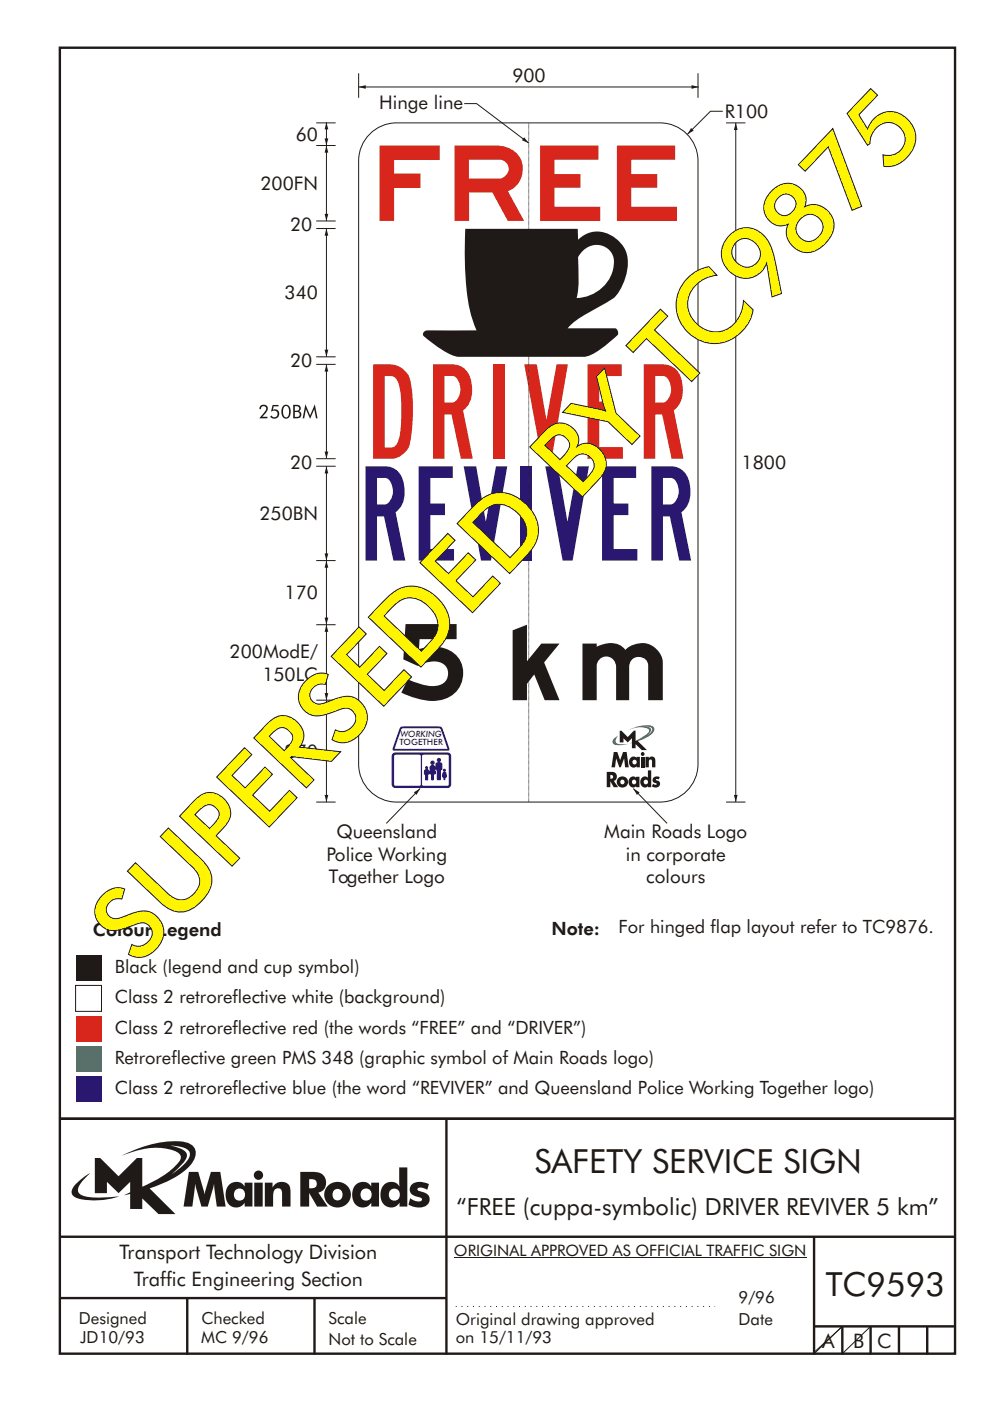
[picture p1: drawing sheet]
<svg xmlns="http://www.w3.org/2000/svg" width="210mm" height="297mm" viewBox="0 0 210 297" stroke-linecap="round" stroke-linejoin="round" font-family="sans-serif">
<g fill="none" stroke="#1f1a17" stroke-width=".51">
<path d="M12.7 10.1h189.9v276.9h-189.9zM12.7 237.2h190M94.7 237.1v50.1M12.7 262.2h190.1M12.7 275.2h82M39.7 275.2v12M66.7 275.2v12M172.7 262.2v25M172.5 281.2h30M178.7 281.2v6M184.7 281.2v6M190.7 281.2v6"/>
<path d="M196.7 281.2v6"/>
</g>
<path d="M36.1 242.9a5.8 5.8 0 0 1 3.9 1 1.58 1.58 0 0 1-.2 2.1l-1.1 1.2-2.3 1.8 .9-.9a6.5 6.5 0 0 0 2.4-3.2 2.43 2.43 0 0 0-2.3-1.7zM20.1 245.5v7.5h2.6v-2.4l2.5 2.4 2.4-2.4v2.2l-1.3 .6 1.3-.3v3.2h2.6v-2.2l3.4 3.3h3.6l-5.5-5.4a20.1 20.1 0 0 0 8.7-5 3.1 3.1 0 0 0 .8-3.8 3.8 3.8 0 0 0-3.1-1.2 25.1 25.1 0 0 0-12.4 3.1 16.1 16.1 0 0 1 11.1-1.2 1.56 1.56 0 0 1 1.5 2 17.9 17.9 0 0 1-8.1 5.7v-6.1h-1.2l-3.8 3.9-3.9-3.9zM16.2 250.9a1.82 1.82 0 0 0-.6 2.7 9.9 9.9 0 0 0 5.8 .9l1.9-.3 2-.6a22.2 22.2 0 0 1-7.7-.1 1.33 1.33 0 0 1-.8-2.2l1-1.2 1.3-1.4-1.4 .9zM65.6 250a1.13 1.13 0 0 1 1.2 .2 1.13 1.13 0 0 1 .4 1.2 1.26 1.26 0 0 1-1.6 .5zM63.7 248.5v7.3h1.9v-2.9l1.7 2.9h2.2l-2-2.9a2.25 2.25 0 0 0 1.6-2.7 2.25 2.25 0 0 0-2.6-1.7zM68.9 253.3a2.8 2.8 0 0 0 5.6 0 2.8 2.8 0 0 0-5.6 0zM71 252.3a1.15 1.15 0 0 1 1.7 1 1.15 1.15 0 0 1-1.7 1 1.46 1.46 0 0 1 0-2zM75.5 251.1a3.2 3.2 0 0 0 .4 4.7 2.13 2.13 0 0 0 2.9-.8v.8h1.6v-5.1h-1.6v.9a2.07 2.07 0 0 0-3.3-.5zM76.9 252.2a1.23 1.23 0 0 1 1.7 .3 1.23 1.23 0 0 1-.2 1.7 1.23 1.23 0 0 1-1.7-.1 1.55 1.55 0 0 1 .2-1.9zM84.7 247.5l.1 4.1a2.16 2.16 0 0 0-2.4-1 2.16 2.16 0 0 0-1.6 2 2.52 2.52 0 0 0 2.7 3.4 2.11 2.11 0 0 0 1.3-1v.8h1.6v-8.3zM82.9 252.2a1.24 1.24 0 0 1 1.9 1.1 1.24 1.24 0 0 1-1.9 1 1.47 1.47 0 0 1 0-2.1zM87.5 251a1.52 1.52 0 0 0-.5 1.7 1.52 1.52 0 0 0 1.5 1 .82 .82 0 0 1 1 .8 2.07 2.07 0 0 1-2.5-.5l-.3 1.4a3.8 3.8 0 0 0 3.9 .1 1.56 1.56 0 0 0 .5-1.7 1.56 1.56 0 0 0-1.4-1.1 1.25 1.25 0 0 1-1.1-.5 1.21 1.21 0 0 1 1.7-.1l.3 .2 .4-1.3a3.7 3.7 0 0 0-3.5 0zM40.1 248.5l-1.2 7.3h1.9l.6-4.8 1.3 4.8h1.4l1.3-4.8 .6 4.8h1.9l-1.2-7.3h-1.9l-1.4 4.8-1.3-4.8zM48.7 251.1a3.2 3.2 0 0 0 .4 4.7 2.13 2.13 0 0 0 2.8-.8v.8h1.7v-5.1h-1.7v.9a2.07 2.07 0 0 0-3.2-.5zM50.1 252.2a1.23 1.23 0 0 1 1.6 .3 1.23 1.23 0 0 1-.2 1.7 1.23 1.23 0 0 1-1.7-.1 1.55 1.55 0 0 1 .3-1.9zM53.9 250.7v5.1h1.8v-5.1zM53.8 249.2a1 1 0 0 0 2 0 1 1 0 0 0-2 0zM56.2 250.7v5.1h1.7a5.4 5.4 0 0 1 .4-3.6 .91 .91 0 0 1 1.1-.2 .91 .91 0 0 1 .4 1.1v2.7h1.8v-2.9a2 2 0 0 0-1.3-2.3 2 2 0 0 0-2.5 1.2v-1.1z" fill-rule="evenodd" fill="#1f1a17"/>
<path d="M96.3 266.7h74.7M178.7 281.3l-6 5.4M178.7 281.2l-6 5.8M184.7 281.2l-6 5.8" fill="none" stroke="#1f1a17" stroke-width=".21"/>
<path d="M96.7 277h55" fill="none" stroke="#1f1a17" stroke-width=".21" stroke-dasharray=".2 1" stroke-linecap="butt"/>
<path d="M12.7 237.2h190" fill="none" stroke="#1f1a17" stroke-width=".51"/>
<path d="M16 215.3h5.5v5.5h-5.5z" fill="#d9261c"/>
<path d="M16 202.5h5.5v5.5h-5.5z" fill="#1f1a17"/>
<path d="M16 228.1h5.5v5.5h-5.5z" fill="#291770"/>
<path d="M16 221.7h5.5v5.5h-5.5z" fill="#3d756b"/>
<path d="M78.5 28.4a8 8 0 0 1 5.6-2.3h56a8.1 8.1 0 0 1 8 8v127.9a8.1 8.1 0 0 1-8 8.1h-56a8.1 8.1 0 0 1-8-8.1v-127.9a8 8 0 0 1 2.4-5.7zM16 208.9h5.5v5.5h-5.5z" fill="none" stroke="#1f1a17" stroke-width=".21"/>
<path d="M98.7 48.5h23.9l.1 2.3a6.1 6.1 0 0 1 9.2 .9 7 7 0 0 1 1 6.6 8.2 8.2 0 0 1-4.7 6.2 36.8 36.8 0 0 0-7.2 4.5l-.6 .6h10.1a1 1 0 0 1 .5 1.5 20.5 20.5 0 0 1-6.5 4.5l-27.2 .1a12.6 12.6 0 0 1-5.8-3.1l-1.8-1.6 .2-.6 .4-.3 10.8-.1a37.1 37.1 0 0 1-2.5-14.1zM123.3 53.5l-.6 1a36.4 36.4 0 0 1-.4 8.7 7.9 7.9 0 0 0 7.8-8.7 3.9 3.9 0 0 0-3.1-2.6 3.9 3.9 0 0 0-3.7 1.6z" fill-rule="evenodd" fill="#1f1a17"/>
<path d="M76.1 15.5v5.2M76.1 18.4h72.1M148.1 15.5v5.2" fill="none" stroke="#1f1a17" stroke-width=".21"/>
<g fill="#1f1a17">
<path d="M146.7 18.1l1.5 .3-1.5 .4 1.5-.4-1.5 .4z" fill-rule="evenodd"/>
<path d="M76.1 18.4l1.5-.3v.7z" fill-rule="evenodd"/>
</g>
<path d="M153.4 23.6h-2.7l-4.9 4.9" fill="none" stroke="#1f1a17" stroke-width=".21"/>
<path d="M146.6 27.1l.6 .6-1.4 .8z" fill-rule="evenodd" fill="#1f1a17"/>
<path d="M98.5 22h2.6l11.1 8.3" fill="none" stroke="#1f1a17" stroke-width=".21"/>
<path d="M111.2 29.1l1 1.2-1.5-.6 1.5 .6-1.5-.6z" fill-rule="evenodd" fill="#1f1a17"/>
<path d="M89.1 167.2l-7.1 7.4" fill="none" stroke="#1f1a17" stroke-width=".21"/>
<path d="M87.8 168l1.3-.8-.7 1.3 .7-1.3-.7 1.3z" fill-rule="evenodd" fill="#1f1a17"/>
<path d="M134.4 167.2l7.1 7.4" fill="none" stroke="#1f1a17" stroke-width=".21"/>
<path d="M134.4 167.2l1.3 .8-.6 .5-.7-1.3 1.3 .8z" fill-rule="evenodd" fill="#1f1a17"/>
<path d="M112.2 26.1v144M156.1 26.1v144" fill="none" stroke="#1f1a17" stroke-width=".21"/>
<g fill="#1f1a17">
<path d="M155.7 168.5h.8l-.4 1.6z" fill-rule="evenodd"/>
<path d="M156.1 26.1l.4 1.5h-.8z" fill-rule="evenodd"/>
</g>
<path d="M154 26.1h4.2M154 170.1h4.2" fill="none" stroke="#1f1a17" stroke-width=".21"/>
<path d="M84.9 154.3l-1.6 4.4 .1 .4h11.8l.1-.4-1.4-4.1a.89 .89 0 0 0-1.1-.6h-6.9l-.8 .1zM85.1 154.6l-1.4 4.2h11.2l-1.4-4.2-.2-.2h-7.7z" fill-rule="evenodd" fill="#291770"/>
<path d="M83.4 159.8l.5-.2h11.1a.66 .66 0 0 1 .6 .7v6a.67 .67 0 0 1-.6 .7h-11.1a.67 .67 0 0 1-.7-.7v-6z" fill-rule="evenodd" fill="#291770" stroke="#291770" stroke-width=".21"/>
<g fill="#fff">
<path d="M89.6 160.2l.2-.2h5.1l.3 .2v6.1l-.1 .3h-5.3l-.2-.1z" fill-rule="evenodd"/>
<path d="M83.7 160.2l.2-.2h5.1l.2 .2 .1 6.1-.2 .3h-5.2l-.2-.1z" fill-rule="evenodd"/>
</g>
<path d="M90.3 162.8a.22 .22 0 0 1 .4 0 .22 .22 0 0 1-.4 0zM90.2 163.3l-.1 .8 .2-.4 .1 .5 .3-.1 .1-.4 .1 .4a.54 .54 0 0 0 0-.7 .54 .54 0 0 0-.7-.1zM90.3 164.3v1.1l.2-.2v-.8zM90.6 164.3l.1 .1v1l-.2-.2zM92.8 161.1a.35 .35 0 0 1 .7 0 .35 .35 0 0 1-.7 0zM92.6 161.8l-.1 .2v1.1h.2l.1-.8 .1 .9 .5-.1 .1-.8 .1 .8h.1v-1.2l-.3-.2zM92.8 163.3v1.8l.1 .2 .2-.2v-1.6l-.2-.2zM93.2 163.4l.2-.1 .1 .2v1.6l-.2 .2-.2-.2zM91.4 161.7a.36 .36 0 0 1 .7 0 .36 .36 0 0 1-.7 0zM91.4 162.4l-.2 .3 .1 .5-.2 .7a1 1 0 0 0 1.3 0l-.2-.7a.57 .57 0 0 0 0-.8 .57 .57 0 0 0-.8 0zM92.1 162.8v.2zM91.5 162.8v.2zM91.6 164.2v1l.2 .2 .2-.2v-.8l-.1-.2zM94.1 163.8a.71 .71 0 0 0 .1 1.1v.4h.2l.1-.5a.63 .63 0 0 0-.2-1.1zM94.1 163.3a.22 .22 0 0 1 .4 0 .22 .22 0 0 1-.4 0z" fill-rule="evenodd" fill="#291770" stroke="#291770" stroke-width=".21"/>
<g fill="#1f1a17">
<path d="M136 160.5h.7v2.2h-.7z"/>
<path d="M128.7 163.7a1.95 1.95 0 0 1 2 .3 1.01 1.01 0 0 1-.5 1.6l1 1.3h-1l-.7-1.2v1.2h-.8zM129.5 164.3v.8a.46 .46 0 0 0 .5-.1 .46 .46 0 0 0 0-.6z" fill-rule="evenodd"/>
<path d="M130.9 165.8a1.2 1.2 0 0 1 2.4 0 1.2 1.2 0 0 1-2.4 0zM131.6 165.8a.5 .5 0 0 0 1 0 .5 .5 0 0 0-1 0z" fill-rule="evenodd"/>
<path d="M133.7 164.8a.84 .84 0 0 1 1.3 .1v-.2h.7v2.2h-.7v-.2a.94 .94 0 0 1-1.2 .2 .94 .94 0 0 1-.5-1.1zM134.1 165.8a.48 .48 0 0 0 .9 0 .48 .48 0 0 0-.9 0z" fill-rule="evenodd"/>
<path d="M137.5 163.3h.7v3.6h-.7v-.2a.94 .94 0 0 1-1.2 .2 .94 .94 0 0 1-.5-1.1 .97 .97 0 0 1 .5-1 .97 .97 0 0 1 1.2 .1zM136.6 165.8a.48 .48 0 0 0 .9 0 .48 .48 0 0 0-.9 0z" fill-rule="evenodd"/>
<path d="M138.7 164.8l.6-.2 .7 .2-.3 .5-.5-.1v.2a.79 .79 0 0 1 .9 .9 .79 .79 0 0 1-1 .7l-.8-.3 .3-.5 .7 .2v-.2l-.2-.2a.67 .67 0 0 1-.6-.4 .67 .67 0 0 1 .2-.8z" fill-rule="evenodd"/>
<path d="M130.2 159.4h.8l.6 1.8 .6-1.8h.8l.4 3.3h-.8l-.2-1.9-.7 1.9h-.3l-.7-1.9-.2 1.9h-.8z" fill-rule="evenodd"/>
<path d="M133.8 160.6a.85 .85 0 0 1 1.3 .1v-.2h.7v2.2h-.7v-.3a.94 .94 0 0 1-1.2 .2 .94 .94 0 0 1-.5-1zM134.2 161.6a.48 .48 0 0 0 .9 0 .48 .48 0 0 0-.9 0z" fill-rule="evenodd"/>
<path d="M136.9 160.5h.8v.3a.76 .76 0 0 1 .9-.3 .76 .76 0 0 1 .4 .8v1.4h-.7v-1.3l-.3-.4-.3 .3v1.4h-.8z" fill-rule="evenodd"/>
<circle cx="136.4" cy="159.9" r=".41"/>
</g>
<path d="M133.4 154.8a8.3 8.3 0 0 1 4.7-1 .82 .82 0 0 1 .6 1.4 6.4 6.4 0 0 1-3.5 2l-1.7 .5 2-1a4.7 4.7 0 0 0 2.2-1.7l-.1-.4a5.1 5.1 0 0 0-4.2 .2z" fill-rule="evenodd" fill="#3d756b"/>
<path d="M131.5 154.9h.4l1.3 1.4 1.3-1.4h.3v2.2l.4-.1 2.1 2h-1.1l-1.4-1.2v.8h-.7v-2.1l-.9 .9-.9-.9v.9h-.8z" fill-rule="evenodd" fill="#1f1a17"/>
<path d="M136.2 154h1.2a.73 .73 0 0 1 .7 .3 .73 .73 0 0 1 .1 .8l-1.2 1.1a1.77 1.77 0 0 0 1.1-1.6 2.5 2.5 0 0 0-1.9-.6z" fill-rule="evenodd" fill="#fff"/>
<path d="M130.3 156.5l.8-.5-.4 .6-.1 .8a1.97 1.97 0 0 0 1.9 .4l.7-.1-.4 .2a4.7 4.7 0 0 1-2.6-.1 .75 .75 0 0 1 .1-1.3z" fill-rule="evenodd" fill="#3d756b"/>
<g fill="none" stroke="#1f1a17" stroke-width=".21">
<path d="M67.1 30.9h4.1M67.1 26.1h4.1M67.1 48.5h4.1M67.1 46.9h4.1M67.1 77.3h4.1M67.1 75.7h4.1M67.1 98.9h4.1M67.1 97.3h4.1M67.1 118.9h4.1M67.1 132.5h4.1M67.1 148.5h4.1M69.3 148.5v21.6"/>
<path d="M67.1 170.1h4.1"/>
</g>
<g fill="#1f1a17">
<path d="M69.3 148.5l.4 1.5h-.8l.4-1.5 .4 1.5z" fill-rule="evenodd"/>
<path d="M68.9 168.5h.8l-.4 1.6 .4-1.6-.4 1.6z" fill-rule="evenodd"/>
</g>
<path d="M69.3 132.5v16" fill="none" stroke="#1f1a17" stroke-width=".21"/>
<g fill="#1f1a17">
<path d="M69.3 132.5l.4 1.5h-.8l.4-1.5 .4 1.5z" fill-rule="evenodd"/>
<path d="M68.9 146.9h.8l-.4 1.6 .4-1.6-.4 1.6z" fill-rule="evenodd"/>
</g>
<path d="M69.3 118.9v13.6" fill="none" stroke="#1f1a17" stroke-width=".21"/>
<g fill="#1f1a17">
<path d="M69.3 118.9l.4 1.5h-.8l.4-1.5 .4 1.5z" fill-rule="evenodd"/>
<path d="M68.9 130.9h.8l-.4 1.6 .4-1.6-.4 1.6z" fill-rule="evenodd"/>
</g>
<path d="M69.3 98.9v20" fill="none" stroke="#1f1a17" stroke-width=".21"/>
<g fill="#1f1a17">
<path d="M69.3 98.9l.4 1.5h-.8l.4-1.5 .4 1.5z" fill-rule="evenodd"/>
<path d="M68.9 117.3h.8l-.4 1.6 .4-1.6-.4 1.6z" fill-rule="evenodd"/>
</g>
<path d="M69.3 77.3v20" fill="none" stroke="#1f1a17" stroke-width=".21"/>
<g fill="#1f1a17">
<path d="M69.3 77.3l.4 1.5h-.8l.4-1.5 .4 1.5z" fill-rule="evenodd"/>
<path d="M68.9 95.7h.8l-.4 1.6 .4-1.6-.4 1.6z" fill-rule="evenodd"/>
</g>
<path d="M69.3 48.5v27.2" fill="none" stroke="#1f1a17" stroke-width=".21"/>
<g fill="#1f1a17">
<path d="M69.3 48.5l.4 1.5h-.8l.4-1.5 .4 1.5z" fill-rule="evenodd"/>
<path d="M68.9 74.1h.8l-.4 1.6 .4-1.6-.4 1.6z" fill-rule="evenodd"/>
</g>
<path d="M69.3 30.9v16" fill="none" stroke="#1f1a17" stroke-width=".21"/>
<g fill="#1f1a17">
<path d="M69.3 30.9l.4 1.5h-.8l.4-1.5 .4 1.5z" fill-rule="evenodd"/>
<path d="M68.9 45.3h.8l-.4 1.6 .4-1.6-.4 1.6z" fill-rule="evenodd"/>
</g>
<path d="M69.3 25.9v5" fill="none" stroke="#1f1a17" stroke-width=".21"/>
<g fill="#1f1a17">
<path d="M69.3 25.9l.4 1.5h-.8l.4-1.5 .4 1.5z" fill-rule="evenodd"/>
<path d="M68.9 29.3h.8l-.4 1.6 .4-1.6-.4 1.6z" fill-rule="evenodd"/>
<path d="M55.3 86l-.3 .7h.4a.56 .56 0 0 1 .6-.6 .56 .56 0 0 1 .4 .8l-1.4 1.8h1.7v-.3h-1l.7-.9a.95 .95 0 0 0 .3-1.4 .95 .95 0 0 0-1.4-.1zM57.8 85.9l-.3 1.4a.76 .76 0 0 1 1.3 0 .76 .76 0 0 1-.6 1.2l-.6-.4-.3 .2a1.02 1.02 0 0 0 1.8 0 1.02 1.02 0 0 0-.9-1.5l-.3 .1 .2-.7h1v-.3zM60.4 86.2l.3-.1a1.48 1.48 0 0 1 .3 2.3l-.3 .1a1.49 1.49 0 0 1-.3-2.3zM60.1 86.1a1.98 1.98 0 0 0 .3 2.6 1.1 1.1 0 0 0 1.3-1.4 1.06 1.06 0 0 0-.4-1.2 1.06 1.06 0 0 0-1.2 0zM62.6 86.1h.5a.47 .47 0 0 1 .4 .5 .47 .47 0 0 1-.4 .5h-.6zM62.6 87.4a.66 .66 0 0 1 .7 0 .66 .66 0 0 1 .2 .8l-.3 .2h-.6zM62.2 85.8v2.9h.6a.81 .81 0 0 0 1.1-.5 .81 .81 0 0 0-.5-1 .73 .73 0 0 0 .3-1 .73 .73 0 0 0-.9-.4zM64.8 85.7l-.6 3h.3l.4-2 .9 2.1 .9-2.1 .3 2h.4l-.6-3-1 2.4z" fill-rule="evenodd"/>
</g>
<text font-size="21.5" fill="#1f1a17" x="28.9" y="205.1" transform="rotate(-46 28.9 205.1)">SUPERSEDED BY TC9875</text>
<text font-size="20" fill="#d9261c" x="79.2" y="97.3">DRIVER</text>
<g font-size="20" fill="#291770">
<text x="77.6" y="118.9">REVI</text>
<text x="115.7" y="118.9">VER</text>
</g>
<g font-size="16" fill="#d9261c">
<text x="80.5" y="46.9">FR</text>
<text x="114.6" y="46.9">EE</text>
</g>
<text font-size="16" fill="#1f1a17" x="85.1" y="148.3">5</text>
<text font-size="12" fill="#1f1a17" x="108.8" y="148.5">km</text>
<g font-size="7.1" fill="#1f1a17">
<text x="113.4" y="248.6">SAFETY SERVICE SIGN</text>
<text x="175.2" y="274.8">TC9593</text>
</g>
<text font-size="5" fill="#1f1a17" x="96.9" y="257.7">“FREE (cuppa-symbolic) DRIVER REVIVER 5 km”</text>
<g font-size="4.2" fill="#1f1a17">
<text x="25.4" y="267">Transport Technology Division</text>
<text x="28.4" y="272.6">Traffic Engineering Section</text>
<text x="174.4" y="285.8">A</text>
<text x="181" y="285.8">B</text>
<text x="186.1" y="285.8">C</text>
</g>
<g font-size="4" fill="#1f1a17">
<text x="108.7" y="17.5">900</text>
<text x="80.5" y="23">Hinge line</text>
<text x="62.7" y="29.8">60</text>
<text x="153.8" y="25">R100</text>
<text x="55.3" y="40.3">200FN</text>
<text x="61.5" y="49.1">20</text>
<text x="60.4" y="63.5">340</text>
<text x="61.5" y="77.9">20</text>
<text x="61.5" y="99.5">20</text>
<text x="157.4" y="99.5">1800</text>
<text x="55" y="110.3">250BN</text>
<text x="60.4" y="127">170</text>
<text x="48.7" y="139.5">200ModE/</text>
<text x="55.7" y="144.3">150LC</text>
<text x="60.4" y="160.7">270</text>
<text x="71.4" y="177.7">Queensland</text>
<text x="128.2" y="177.7">Main Roads Logo</text>
<text x="69.3" y="182.5">Police Working</text>
<text x="132.8" y="182.5">in corporate</text>
<text x="69.7" y="187.3">Together Logo</text>
<text x="137.1" y="187.3">colours</text>
</g>
<g font-size="3.9" fill="#1f1a17">
<text x="131.3" y="197.9">For hinged flap layout refer to TC9876.</text>
<text x="19.7" y="198.4">Colour Legend</text>
<text x="117" y="198.2">Note:</text>
<text x="24.4" y="206.3">Black (legend and cup symbol)</text>
<text x="24.4" y="212.7">Class 2 retroreflective white (background)</text>
<text x="24.4" y="219.1">Class 2 retroreflective red (the words “FREE” and “DRIVER”)</text>
<text x="24.4" y="225.5">Retroreflective green PMS 348 (graphic symbol of Main Roads logo)</text>
<text x="24.4" y="231.9">Class 2 retroreflective blue (the word “REVIVER” and Queensland Police Working Together logo)</text>
</g>
<g font-size="3.5" fill="#1f1a17">
<text x="16.7" y="280.7">Designed</text>
<text x="42.7" y="280.7">Checked</text>
<text x="69.7" y="280.7">Scale</text>
<text x="96.7" y="281">Original drawing approved</text>
<text x="156.7" y="281">Date</text>
<text x="156.7" y="276.3">9/96</text>
<text x="17" y="284.8">JD10/93</text>
<text x="42.7" y="284.8">MC 9/96</text>
<text x="69.7" y="285.2">Not to Scale</text>
<text x="96.7" y="284.7">on 15/11/93</text>
</g>
<text font-size="3.4" fill="#1f1a17" x="96.3" y="266.3">ORIGINAL APPROVED AS OFFICIAL TRAFFIC SIGN</text>
<g font-size="1.8" fill="#291770">
<text x="84.8" y="158">TOGETHER</text>
<text x="85" y="156.3">WORKING</text>
</g>
</svg>
